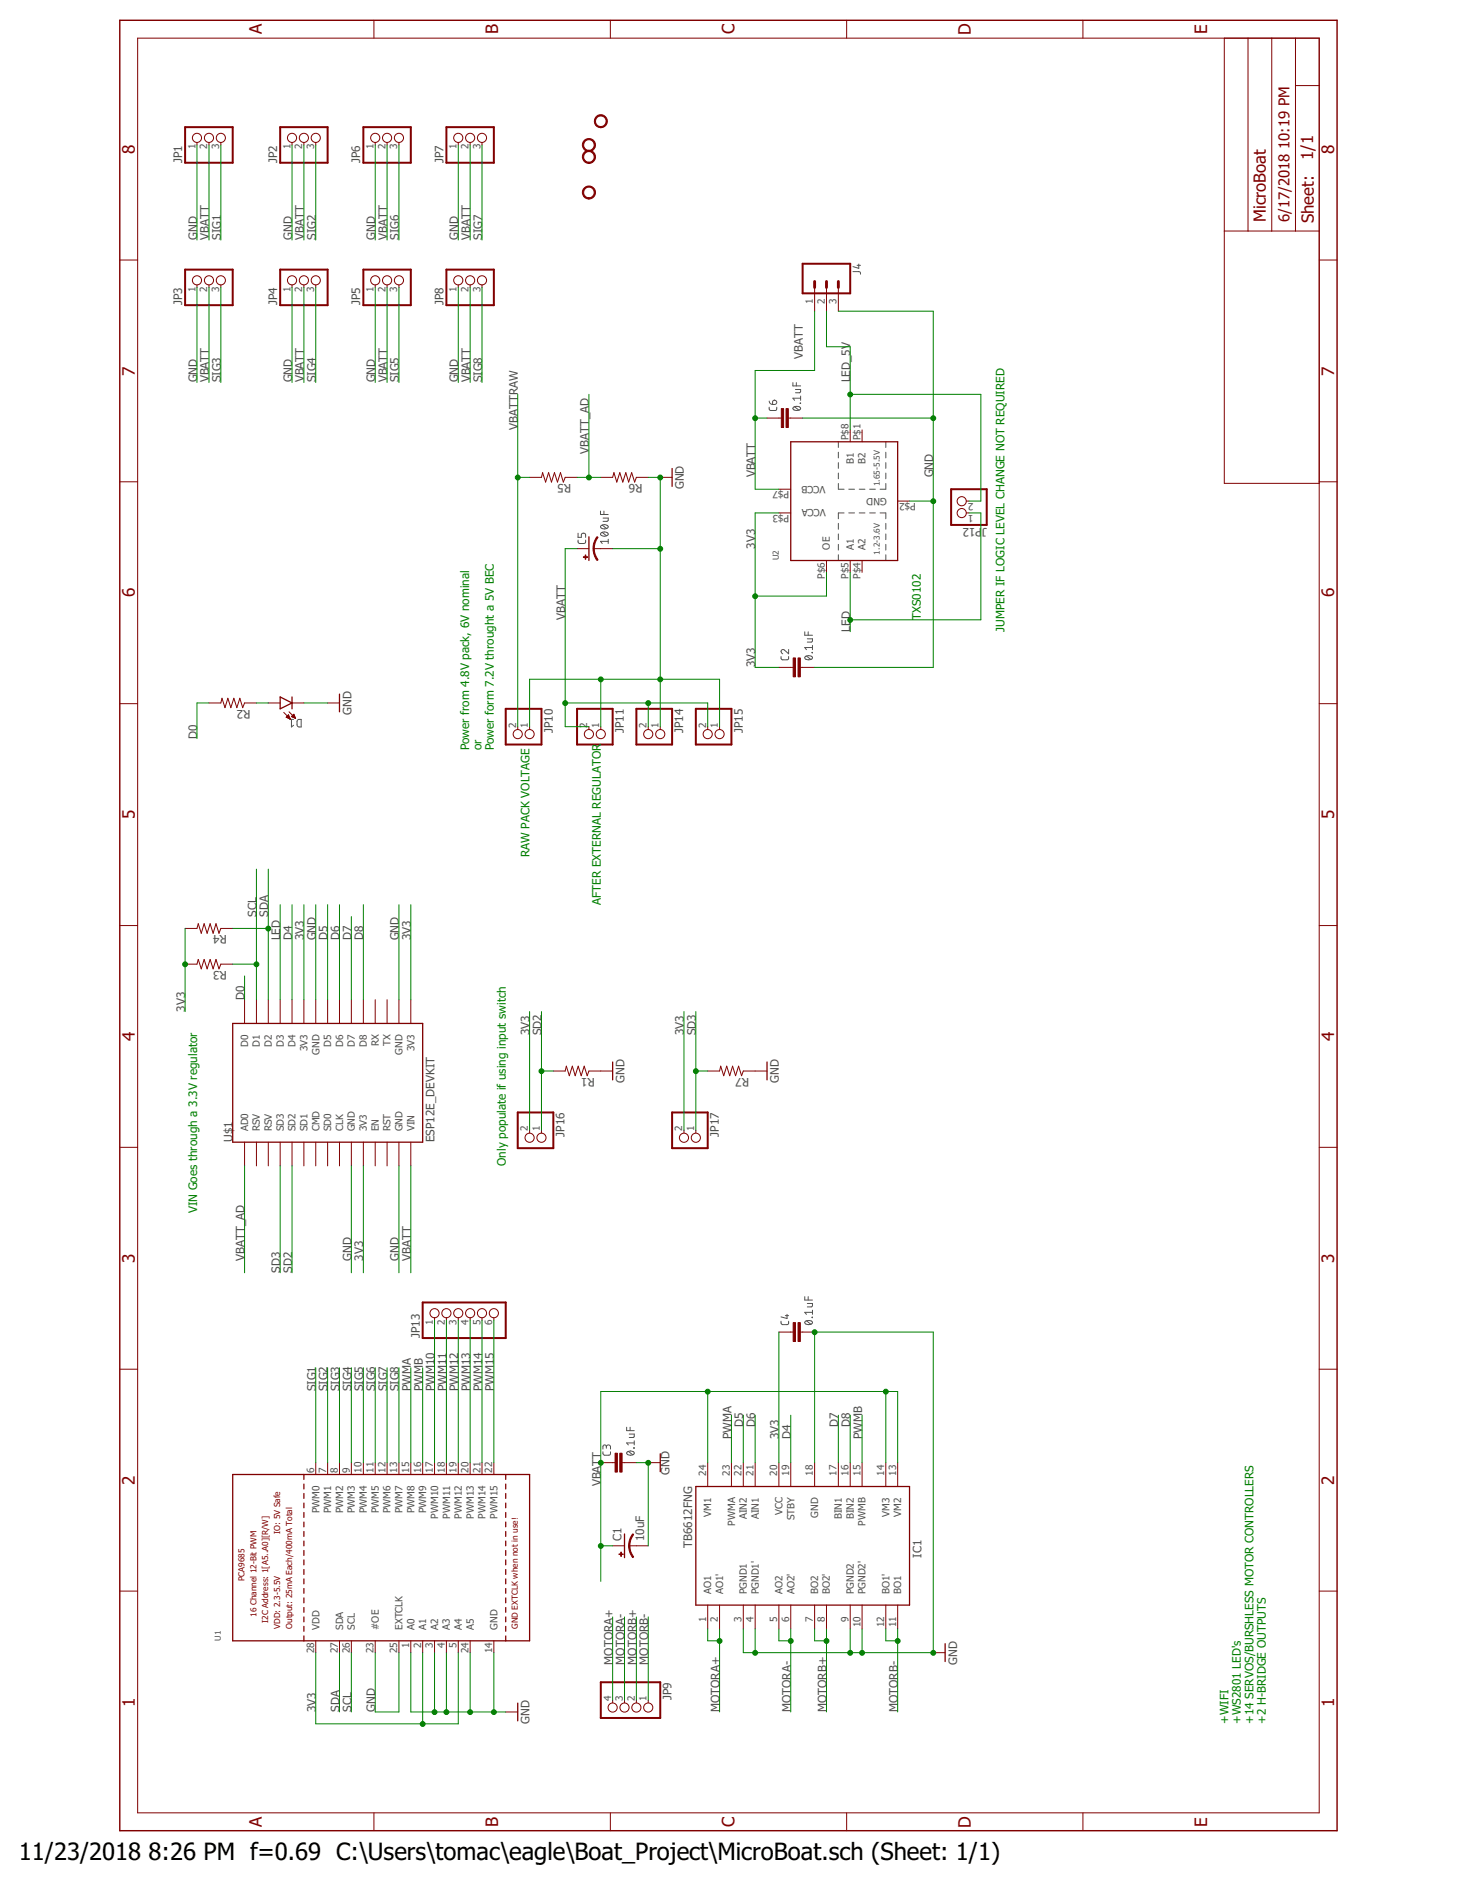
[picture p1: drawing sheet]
<svg xmlns="http://www.w3.org/2000/svg" width="216mm" height="279mm" viewBox="0 0 216 279" stroke-linecap="round" stroke-linejoin="round" font-family="sans-serif">
<g fill="none" stroke="#505050" stroke-width=".15">
<path d="M126.9 39.3h.5M127.2 39.1v.7l-.9-.3M113.9 59.4a.51 .51 0 0 0 .5 .5M114.5 59.4a.32 .32 0 0 1 .5 .1 .32 .32 0 0 1-.3 .4h-.3zM117.4 56.7v.5h1.2M117.8 57.7h.8l-.2 .5h-.6M117.9 56.7v.5M118.5 59.7l.1 .1zM118.6 58.7v.6M118.6 59h-1.2l.3 .3M126.3 40.2l1 .1 .1 .3M85.6 79v.6h.5v-.4a.32 .32 0 0 1 .3-.2 .32 .32 0 0 1 .3 .2v.4"/>
<path d="M88.9 75.7v.5h1.2M89 79a.62 .62 0 0 1 1 .2 .73 .73 0 0 1-1.1-.1zM89 77.9a.63 .63 0 0 1 1 .2 .62 .62 0 0 1-.6 .3 .62 .62 0 0 1-.5-.4zM89.2 78.9l.6 .5M89.2 77.8l.6 .5M89.3 76.8h.8l-.1 .4h-.7M89.4 75.7v.5M90.1 79.9v.6M113.9 60.3v.4l.3 .1h.7l.1-.1v-.4M117.4 60.4a.73 .73 0 0 1 1.2 .1 .7 .7 0 0 1-1.2 0zM117.7 60.3l.6 .5M124.1 65.4v.9"/>
<path d="M124.1 67v.8M124.1 68.5v.9M124.1 70.1v.8M124.1 71.6v.9h.9M124.1 77.5v.9M124.1 79.1v.8M125 76h-.9v.9M125.7 76h.8M125.7 72.5h.8M127.2 76h.9M127.2 72.5h.9M128.8 76h.8"/>
<path d="M128.8 72.5h.8M130.3 76h.9v.9M131.2 65.4v.9M131.2 67v.8M131.2 68.5v.9M131.2 70.1v.8M131.2 71.6v.9h-.9M131.2 77.5v.9M131.2 79.1v.8M85.6 80v.4l.2 .1h.8l.1-.5M90.1 80.2h-1.2l.3 .3M115.7 97.3v.3l.2 .1h.8l.1-.4"/>
<path d="M116.8 96.2v.7l-.6-.6a.32 .32 0 0 0-.5 .1 .32 .32 0 0 0 .2 .5M119.2 93.6v.5h1.1M119.3 97.3a.74 .74 0 0 1 1 .1 .67 .67 0 0 1-1.1 0zM119.4 97.2l.7 .5M119.5 94.6h.8l-.1 .5h-.7M119.7 93.6v.5M120.2 96.6l.1 .1zM120.3 95.6v.6M120.3 95.9h-1.1l.2 .3M124.1 80.6v.9M124.1 82.2v.8M131.2 80.6v.9"/>
<path d="M131.2 82.2v.8M42.9 106.6h.6M43.2 106.6v1.1l.3-.3M44.1 106.7l.5-.1v1.1h-.4l-.2-.2zM115.7 195.7v.4l.2 .1h.8l.1-.5M116.3 194.9h.5M116.5 194.7v.6l-.8-.2M119.2 192.1v.5h1.1M119.3 195.7a.74 .74 0 0 1 1 .2 .67 .67 0 0 1-1.1 0zM119.4 195.7l.7 .5M119.5 193.1h.8l-.1 .5h-.7M119.7 192.1v.5"/>
<path d="M120.2 195.1l.1 .1zM120.3 194.1v.6M120.3 194.4h-1.1l.2 .3M89.3 215.1v.4l.2 .1 .8-.1 .1-.4M89.8 214.4a.31 .31 0 0 1 .3-.4 .31 .31 0 0 1 .3 .4v.3M89.8 214.5v-.3l-.3-.1-.2 .1v.5M92.8 211.4v.5h1.1M92.9 215.1a.71 .71 0 0 1 1 .2 .65 .65 0 0 1-1.1 0zM93 215l.7 .5M93.2 212.4h.7l-.1 .5-.6 .1M93.3 211.4v.5M93.9 214.5h.1"/>
<path d="M93.9 213.4v.7M93.9 213.8h-1.1l.2 .3"/>
</g>
<g fill="none" stroke="#800000" stroke-width=".19">
<path d="M87.2 79.5v3.5M99.5 69.4v2.7M117.1 65.4h15.8v17.6h-15.8zM41.5 103.3l1.7 .8-1.7 .9zM43.2 103.3v1.7M50.3 102.8v2.7M34.5 151.6h28.1v17.6h-28.1zM90.7 157.3v2.7M113.6 157.3v2.7M34.5 218.4h43.9v24.7h-43.9zM45 218.4v.8M45 219.9v.7"/>
<path d="M74.9 218.4v.8M74.9 219.9v.7M97.8 215.4v2.6M45 221.3v.7M45 222.7v.7M45 224.1v.7M45 225.5v.7M45 226.9v.7M45 228.3v.7M45 229.7v.7M45 231.1v.7M45 232.5v.7"/>
<path d="M45 233.9v.7M45 235.3v.7M45 236.7v.7M45 238.1v.7M45 239.5v.8M74.9 221.3v.7M74.9 222.7v.7M74.9 224.1v.7M74.9 225.5v.7M74.9 226.9v.7M74.9 228.3v.7M74.9 229.7v.7"/>
<path d="M74.9 231.1v.7M74.9 232.5v.7M74.9 233.9v.7M74.9 235.3v.7M74.9 236.7v.7M74.9 238.1v.7M74.9 239.5v.8M92.5 227.2v3.6M103 220.2h31.7v17.6h-31.7zM45 240.9v.8M45 242.4v.7M74.9 240.9v.8"/>
<path d="M74.9 242.4v.7M76.7 252.3v2.6M140 243.5v2.6"/>
</g>
<g fill="none" stroke="#800000" stroke-width=".15">
<path d="M20.4 5.7h174.9v262.9h-174.9zM55.4 3v2.7M90.4 3v2.7M125.4 3v2.7M160.4 3v2.7M181.3 5.7v65.9h14M184.8 5.7v28.5M188.3 5.7v28.5M191.8 12.7h3.5M191.8 5.7v28.5M17.7 38.5h2.7M29.2 21.1v.4"/>
<path d="M30.9 21.1v.4M32.7 21.1v.4M43.2 21.1v.4M45 21.1v.4M46.8 21.1v.4M55.6 21.1v.4M57.3 21.1v.4M59.1 21.1v.4M67.9 21.1v.4M69.6 21.1v.4M71.4 21.1v.4M181.3 34.2h14"/>
<path d="M195.3 38.5h2.7M29.2 42.2v.4M30.9 42.2v.4M32.7 42.2v.4M43.2 42.2v.4M45 42.2v.4M46.8 42.2v.4M55.6 42.2v.4M57.3 42.2v.4M59.1 42.2v.4M67.9 42.2v.4M69.6 42.2v.4"/>
<path d="M71.4 42.2v.4M120.6 42.6v3.5M122.4 42.6v3.5M124.1 42.6v3.5M17.7 71.4h2.7M78.4 70.7h1.8l.1-.7 .5 1.4 .4-1.4 .5 1.4 .4-1.4 .4 1.4 .5-1.4 .4 1.4 .3-.7h1.7M89 70.7h1.7l.2-.7 .4 1.4 .5-1.4 .4 1.4 .5-1.4 .4 1.4 .4-1.4 .5 1.4 .2-.7h1.8M97.8 70.7h1.7M113.6 61.9h2.1M115.3 76h1.8M115.3 72.5h1.8M116.8 61.9h2.1"/>
<path d="M125.9 63.7v1.7M127.7 63.7v1.7M132.9 74.2h1.8M143.1 76h.4M143.1 74.2h.4M195.3 71.4h2.7M85.4 81.3h1.8M87.9 81.3h2.8M115.3 98.9h2.2M118.5 98.9h2.1M122.4 83v1.8M125.9 83v1.8"/>
<path d="M127.7 83v1.8M17.7 104.2h2.7M30.9 104.1h1.8l.2-.7 .4 1.4 .4-1.4 .5 1.4 .4-1.4 .5 1.4 .4-1.4 .4 1.4 .3-.7h1.8M39.7 104.1h1.8M42 105.5l1 1M42.4 106.2v.1M42.5 106.1v.2M42.6 106v.3M42.7 106v.4M42.7 105.9l-.3 .4 .6 .2M42.7 105.9l.3 .6M42.7 105.9v.5"/>
<path d="M42.8 105.5l1 .9M42.8 106.1v.3M42.9 106.3v.2M42.9 106.4v.1M43.2 106.2l.6 .2M43.2 106.2l.3-.4 .3 .6M43.2 106.2h.1M43.2 106.1v.1M43.2 104.1h1.8M43.3 106v.2M43.4 105.9v.4M43.5 105.9v.4"/>
<path d="M43.6 106v.4M43.7 106.2v.2M43.8 106.4h.1M48.5 104.1h1.8M76.7 107.7v.3M78.4 107.7v.3M87.2 107.7v.3M89 107.7v.3M96 107.7v.3M97.8 107.7v.3M104.8 107.7v.3M106.6 107.7v.3"/>
<path d="M195.3 104.2h2.7M17.7 137.1h2.7M27.4 137.5h1.8l.2-.7 .4 1.5 .4-1.5 .5 1.5 .4-1.5 .5 1.5 .4-1.5 .4 1.5 .3-.8h1.8M195.3 137.1h2.7M27.4 142.8h1.8l.2-.7 .4 1.4 .4-1.4 .5 1.4 .4-1.4 .5 1.4 .4-1.4 .4 1.4 .3-.7h1.8M36.2 148.1v3.5M38 148.1v3.5M39.7 148.1v3.5M41.5 148.1v3.5M43.2 148.1v3.5M45 148.1v3.5M46.8 148.1v3.5"/>
<path d="M48.5 148.1v3.5M50.3 148.1v3.5M52 148.1v3.5M53.8 148.1v3.5M55.6 148.1v3.5M57.3 148.1v3.5M59.1 148.1v3.5M60.8 148.1v3.5M81.9 158.7h1.8l.2-.8 .4 1.5 .5-1.5 .4 1.5 .4-1.5 .5 1.5 .4-1.5 .5 1.5 .2-.7h3.5M104.8 158.7h1.8l.1-.8 .5 1.5 .4-1.5 .5 1.5 .4-1.5 .4 1.5 .5-1.5 .4 1.5 .3-.7h3.5M17.7 170h2.7M36.2 169.2v3.5"/>
<path d="M38 169.2v3.5M39.7 169.2v3.5M41.5 169.2v3.5M43.2 169.2v3.5M45 169.2v3.5M46.8 169.2v3.5M48.5 169.2v3.5M50.3 169.2v3.5M52 169.2v3.5M53.8 169.2v3.5M55.6 169.2v3.5M57.3 169.2v3.5"/>
<path d="M59.1 169.2v3.5M60.8 169.2v3.5M78.4 167.4v.4M80.2 167.4v.4M101.3 167.4v.4M103 167.4v.4M195.3 170h2.7M64.3 195.2v.4M66.1 195.2v.4M67.9 195.2v.4M69.6 195.2v.4M71.4 195.2v.4"/>
<path d="M73.1 195.2v.4M115.3 197.3h2.2M118.5 197.3h2.1M17.7 202.8h2.7M46.8 216.7v1.7M48.5 216.7v1.7M50.3 216.7v1.7M52 216.7v1.7M53.8 216.7v1.7M55.6 216.7v1.7M57.3 216.7v1.7M59.1 216.7v1.7"/>
<path d="M60.8 216.7v1.7M62.6 216.7v1.7M64.3 216.7v1.7M66.1 216.7v1.7M67.9 216.7v1.7M69.6 216.7v1.7M71.4 216.7v1.7M73.1 216.7v1.7M89 216.7h2.1M92.1 216.7h2.1M96 216.7h1.8M104.8 216.7v3.5"/>
<path d="M108.3 216.7v3.5M110.1 216.7v3.5M111.8 216.7v3.5M115.3 216.7v3.5M117.1 216.7v3.5M120.6 216.7v3.5M124.1 216.7v3.5M125.9 216.7v3.5M127.7 216.7v3.5M131.2 216.7v3.5M132.9 216.7v3.5M195.3 202.8h2.7"/>
<path d="M17.7 235.7h2.7M90.7 229h1.8M93.2 229h2.8M104.8 237.8v3.5M106.6 237.8v3.5M110.1 237.8v3.5M111.8 237.8v3.5M115.3 237.8v3.5M117.1 237.8v3.5M120.6 237.8v3.5M122.4 237.8v3.5M125.9 237.8v3.5"/>
<path d="M127.7 237.8v3.5M131.2 237.8v3.5M132.9 237.8v3.5M195.3 235.7h2.7M46.8 243.1v1.7M50.3 243.1v1.7M52 243.1v1.7M55.6 243.1v1.7M59.1 243.1v1.7M60.8 243.1v1.7M62.6 243.1v1.7M64.3 243.1v1.7"/>
<path d="M66.1 243.1v1.7M67.9 243.1v1.7M69.6 243.1v1.7M73.1 243.1v1.7M74.9 253.6h1.8M90.7 251.9v.3M92.5 251.9v.3M94.2 251.9v.3M96 251.9v.3M138.2 244.8h1.8M55.4 268.6v2.6M90.4 268.6v2.6"/>
<path d="M125.4 268.6v2.6M160.4 268.6v2.6"/>
<circle cx="29.2" cy="20.4" r=".68"/>
<circle cx="30.9" cy="20.4" r=".68"/>
<circle cx="32.7" cy="20.4" r=".68"/>
<circle cx="43.2" cy="20.4" r=".68"/>
<circle cx="45" cy="20.4" r=".68"/>
<circle cx="46.8" cy="20.4" r=".68"/>
<circle cx="55.6" cy="20.4" r=".68"/>
<circle cx="57.3" cy="20.4" r=".68"/>
<circle cx="59.1" cy="20.4" r=".68"/>
<circle cx="67.9" cy="20.4" r=".68"/>
<circle cx="69.6" cy="20.4" r=".68"/>
<circle cx="71.4" cy="20.4" r=".68"/>
<circle cx="29.2" cy="41.5" r=".68"/>
<circle cx="30.9" cy="41.5" r=".68"/>
<circle cx="32.7" cy="41.5" r=".68"/>
<circle cx="43.2" cy="41.5" r=".68"/>
<circle cx="45" cy="41.5" r=".68"/>
<circle cx="46.8" cy="41.5" r=".68"/>
<circle cx="55.6" cy="41.5" r=".68"/>
<circle cx="57.3" cy="41.5" r=".68"/>
<circle cx="59.1" cy="41.5" r=".68"/>
<circle cx="67.9" cy="41.5" r=".68"/>
<circle cx="69.6" cy="41.5" r=".68"/>
<circle cx="71.4" cy="41.5" r=".68"/>
<circle cx="142.4" cy="76" r=".68"/>
<circle cx="142.4" cy="74.3" r=".68"/>
<circle cx="76.7" cy="108.8" r=".68"/>
<circle cx="78.4" cy="108.8" r=".68"/>
<circle cx="87.2" cy="108.8" r=".68"/>
<circle cx="89" cy="108.8" r=".68"/>
<circle cx="96" cy="108.8" r=".68"/>
<circle cx="97.8" cy="108.8" r=".68"/>
<circle cx="104.8" cy="108.8" r=".68"/>
<circle cx="106.6" cy="108.8" r=".68"/>
<circle cx="78.4" cy="168.6" r=".68"/>
<circle cx="80.2" cy="168.6" r=".68"/>
<circle cx="101.3" cy="168.6" r=".68"/>
<circle cx="103" cy="168.6" r=".68"/>
<circle cx="64.3" cy="194.5" r=".68"/>
<circle cx="66.1" cy="194.5" r=".68"/>
<circle cx="67.9" cy="194.5" r=".68"/>
<circle cx="69.6" cy="194.5" r=".68"/>
<circle cx="71.4" cy="194.5" r=".68"/>
<circle cx="73.1" cy="194.5" r=".68"/>
<circle cx="90.7" cy="253" r=".68"/>
<circle cx="92.5" cy="253" r=".68"/>
<circle cx="94.2" cy="253" r=".68"/>
<circle cx="96" cy="253" r=".68"/>
</g>
<path d="M17.7 3h180.3v268.2h-180.3z" fill="none" stroke="#800000" stroke-width=".21"/>
<g fill="none" stroke="#800000" stroke-width=".3">
<path d="M27.4 18.8h7.1v5.3h-7.1zM41.5 18.8h7v5.3h-7zM53.8 18.8h7v5.3h-7zM66.1 18.8h7v5.3h-7zM27.4 39.9h7.1v5.3h-7.1zM41.5 39.9h7v5.3h-7zM53.8 39.9h7v5.3h-7zM66.1 39.9h7v5.3h-7zM118.9 39.1h7v4.4h-7zM140.8 72.5h5.3v5.3h-5.3zM74.9 105h5.3v5.3h-5.3zM85.4 105h5.3v5.3h-5.3z"/>
<path d="M94.2 105h5.3v5.3h-5.3zM103 105h5.3v5.3h-5.3zM76.7 164.8h5.2v5.3h-5.2zM99.5 164.8h5.3v5.3h-5.3zM62.6 193h12.3v5.2h-12.3zM89 249.2h8.8v5.3h-8.8z"/>
</g>
<g fill="#800000" stroke="#800000" stroke-width=".15">
<path d="M88.4 79.5l.2 .1a2.72 2.72 0 0 0-.6 1.7h-.2a2.55 2.55 0 0 1 .6-1.8z" fill-rule="evenodd"/>
<path d="M87.8 81.3h.2a2.72 2.72 0 0 0 .6 1.6l-.2 .1a2.87 2.87 0 0 1-.6-1.7z" fill-rule="evenodd"/>
<path d="M86.6 27.8a.97 .97 0 0 1 1.5 .4 .97 .97 0 0 1-.9 1.3v-.2a.8 .8 0 0 1-.8-1.1 .8 .8 0 0 1 1.4-.2 .8 .8 0 0 1-.4 1.3h-.2v.2a.97 .97 0 0 1-.9-.6 .97 .97 0 0 1 .3-1.1z" fill-rule="evenodd"/>
<path d="M86.6 22.5a.97 .97 0 0 1 1.5 .4 .97 .97 0 0 1-.9 1.3v-.2a.79 .79 0 0 1-.7-1.1 .79 .79 0 0 1 1.4-.2 .79 .79 0 0 1-.5 1.3h-.2v.2a.98 .98 0 0 1-.9-.6 .98 .98 0 0 1 .3-1.1z" fill-rule="evenodd"/>
<path d="M86.6 20.8a.97 .97 0 0 1 1.5 .3 .97 .97 0 0 1-.9 1.4v-.2a.79 .79 0 0 1-.7-1.2 .79 .79 0 0 1 1.4-.1 .79 .79 0 0 1-.5 1.2l-.2 .1v.2a.98 .98 0 0 1-.9-.7 .98 .98 0 0 1 .3-1z" fill-rule="evenodd"/>
<path d="M88.3 17.3a.97 .97 0 0 1 1.6 .3 .97 .97 0 0 1-.9 1.3v-.1a.79 .79 0 0 1-.8-1.1 .79 .79 0 0 1 1.3-.3 .79 .79 0 0 1-.3 1.3l-.2 .1v.1a.97 .97 0 0 1-.9-.6 .97 .97 0 0 1 .2-1z" fill-rule="evenodd"/>
<path d="M93.7 227.2l.1 .1a2.72 2.72 0 0 0-.5 1.7h-.2a2.77 2.77 0 0 1 .6-1.8z" fill-rule="evenodd"/>
<path d="M93.1 229h.2a2.54 2.54 0 0 0 .5 1.7l-.1 .1a2.87 2.87 0 0 1-.6-1.8z" fill-rule="evenodd"/>
</g>
<g fill="#800000" stroke="#800000" stroke-width=".15">
<path d="M86.7 82.2v.6z"/>
<path d="M86.4 82.5h.6v.1h-.6z"/>
<path d="M91.8 215.3h.3v2.8h-.3z"/>
<path d="M91.1 215.3h.3v2.8h-.3z"/>
<path d="M118.2 195.9h.3v2.8h-.3z"/>
<path d="M117.5 195.9h.3v2.8h-.3z"/>
<path d="M91.9 229.9h.1v.7h-.1z"/>
<path d="M91.7 230.2h.6v.1h-.6z"/>
<path d="M118.2 97.5h.3v2.8h-.3z"/>
<path d="M117.5 97.5h.3v2.8h-.3z"/>
<path d="M116.4 60.5h.3v2.8h-.3z"/>
<path d="M115.7 60.5h.3v2.8h-.3z"/>
</g>
<path d="M120.6 41.7v.9M122.4 41.7v.9M124.1 41.7v.9" fill="none" stroke="#800000" stroke-width=".42"/>
<g fill="none" stroke="#008000" stroke-width=".15">
<path d="M29.2 21.5v14.1M30.9 21.5v14.1M32.7 21.5v14.1M43.2 21.5v14.1M45 21.5v14.1M46.8 21.5v14.1M55.6 21.5v14.1M57.3 21.5v14.1M59.1 21.5v14.1M67.9 21.5v14.1M69.6 21.5v14.1M71.4 21.5v14.1"/>
<path d="M29.2 42.6v14.1M30.9 42.6v14.1M32.7 42.6v14.1M43.2 42.6v14.1M45 42.6v14.1M46.8 42.6v14.1M55.6 42.6v14.1M57.3 42.6v14.1M59.1 42.6v14.1M67.9 42.6v14.1M69.6 42.6v14.1M71.4 42.6v14.1"/>
<path d="M76.7 58.4v49.3M87.2 58.4v12.3M120.6 46.1v8.8h-8.8v17.6h3.5M122.4 46.1v5.3h3.5v12.3M124.1 46.1h14.1v52.8h-17.6M125.9 58.4h19.3v15.8h-1.7M76.7 70.7h1.7M85.4 70.7h3.6M96 70.7h1.8v37M111.8 61.9h1.8M115.3 76h-3.5v22.9h3.5M118.9 61.9h19.3"/>
<path d="M134.7 74.2h3.5M143.5 76h1.7v15.8h-19.3M85.4 81.3h-1.7v26.4h3.5M90.7 81.3h7.1M122.4 84.8v3.5h-10.6M125.9 84.8v8.8M30.9 104.1h-1.7v5.3M38 104.1h1.7M45 104.1h3.5M78.4 107.7v-7.1h28.2v7.1M83.7 104.1h21.1v3.6M89 100.6v7.1"/>
<path d="M96 104.1v3.6M27.4 137.5v12.4M34.5 137.5h5.2M38 128.8v19.3M39.7 128.8v19.3M41.5 134v14.1M43.2 134v14.1M45 134v14.1M46.8 134v14.1M48.5 134v14.1M50.3 134v14.1M52 135.8v12.3"/>
<path d="M53.8 134v14.1M59.1 134v14.1M60.8 134v14.1M34.5 142.8h3.5M36.2 144.6v3.5M78.4 149.9v17.5M80.2 158.7h1.7M80.2 149.9v17.5M101.3 149.9v17.5M103 158.7h1.8M103 149.9v17.5M36.2 172.7v15.9"/>
<path d="M41.5 172.7v15.9M43.2 172.7v15.9M52 172.7v15.9M53.8 172.7v15.9M59.1 172.7v15.9M60.8 172.7v15.9M64.3 195.6v21.1M66.1 195.6v21.1M67.9 195.6v21.1M69.6 195.6v21.1M71.4 195.6v21.1M73.1 195.6v21.1"/>
<path d="M115.3 197.3v19.4M46.8 202.6v14.1M48.5 202.6v14.1M50.3 202.6v14.1M52 202.6v14.1M53.8 202.6v14.1M55.6 202.6v14.1M57.3 202.6v14.1M59.1 202.6v14.1M60.8 202.6v14.1M62.6 202.6v14.1M94.2 216.7h1.8v12.3"/>
<path d="M104.8 206.1v10.6M108.3 209.7v7M110.1 209.7v7M111.8 209.7v7M117.1 209.7v7M120.6 216.7v-19.4h17.6v47.5h-28.1v-3.5M124.1 209.7v7M125.9 209.7v7M127.7 209.7v7M131.2 206.1v10.6M132.9 216.7v-10.6h-43.9v28.2M89 229h1.7"/>
<path d="M90.7 239.5v12.4M92.5 239.5v12.4M94.2 239.5v12.4M96 239.5v12.4M46.8 244.8v10.6h21.1v-10.6M50.3 244.8v8.8M52 244.8v8.8M55.6 244.8v8.8h3.5v-8.8M60.8 244.8v8.8h14.1M62.6 244.8v10.6M64.3 244.8v8.8M66.1 244.8v8.8"/>
<path d="M69.6 244.8v8.8M73.1 244.8v8.8M104.8 241.3v1.8h1.8M106.6 241.3v12.3M111.8 241.3v3.5M115.3 241.3v1.8h1.8M117.1 241.3v12.3M120.6 241.3v1.8h1.8M122.4 241.3v12.3M125.9 241.3v3.5M127.7 241.3v3.5M131.2 241.3v1.8h1.7"/>
<path d="M132.9 241.3v12.3"/>
</g>
<g fill="#008000" stroke="#008000" stroke-width=".15">
<circle cx="39.7" cy="137.6" r=".36"/>
<circle cx="38" cy="142.9" r=".36"/>
<circle cx="64.3" cy="253.6" r=".36"/>
<circle cx="66.1" cy="253.6" r=".36"/>
<circle cx="73.1" cy="253.6" r=".36"/>
<circle cx="69.6" cy="253.6" r=".36"/>
<circle cx="97.8" cy="70.7" r=".36"/>
<circle cx="89" cy="100.6" r=".36"/>
<circle cx="97.8" cy="81.3" r=".36"/>
<circle cx="97.8" cy="100.6" r=".36"/>
<circle cx="111.8" cy="244.9" r=".36"/>
<circle cx="125.9" cy="244.9" r=".36"/>
<circle cx="127.7" cy="244.9" r=".36"/>
<circle cx="138.2" cy="244.9" r=".36"/>
<circle cx="120.6" cy="197.4" r=".36"/>
<circle cx="96" cy="216.7" r=".36"/>
<circle cx="138.2" cy="62" r=".36"/>
<circle cx="138.2" cy="74.3" r=".36"/>
<circle cx="62.6" cy="255.4" r=".36"/>
<circle cx="27.4" cy="142.9" r=".36"/>
<circle cx="111.8" cy="88.3" r=".36"/>
<circle cx="87.2" cy="70.7" r=".36"/>
<circle cx="131.2" cy="206.2" r=".36"/>
<circle cx="104.8" cy="206.2" r=".36"/>
<circle cx="89" cy="216.7" r=".36"/>
<circle cx="89" cy="229" r=".36"/>
<circle cx="96" cy="104.2" r=".36"/>
<circle cx="83.7" cy="104.2" r=".36"/>
<circle cx="111.8" cy="62" r=".36"/>
<circle cx="132.9" cy="243.1" r=".36"/>
<circle cx="117.1" cy="243.1" r=".36"/>
<circle cx="122.4" cy="243.1" r=".36"/>
<circle cx="106.6" cy="243.1" r=".36"/>
<circle cx="125.9" cy="58.4" r=".36"/>
<circle cx="125.9" cy="91.8" r=".36"/>
<circle cx="76.7" cy="70.7" r=".36"/>
<circle cx="80.2" cy="158.7" r=".36"/>
<circle cx="103" cy="158.7" r=".36"/>
</g>
<g font-size="3.5">
<text x="2.8" y="275.6">11/23/2018</text>
<text x="22" y="275.6">8:26 PM f=0.69 C:\Users\tomac\eagle\Boat_Project\MicroBoat.sch (Sheet: 1/1)</text>
</g>
<g font-size="2.5" fill="#800000">
<text x="38.8" y="5.1" transform="rotate(-90 38.8 5.1)">A</text>
<text x="73.8" y="5.1" transform="rotate(-90 73.8 5.1)">B</text>
<text x="108.8" y="5.1" transform="rotate(-90 108.8 5.1)">C</text>
<text x="143.8" y="5.2" transform="rotate(-90 143.8 5.2)">D</text>
<text x="178.7" y="5" transform="rotate(-90 178.7 5)">E</text>
<text x="20" y="22.8" transform="rotate(-90 20 22.8)">8</text>
<text x="194.5" y="23.7" transform="rotate(-90 194.5 23.7)">1/1</text>
<text x="197.6" y="22.8" transform="rotate(-90 197.6 22.8)">8</text>
<text x="187.4" y="32.9" transform="rotate(-90 187.4 32.9)">MicroBoat</text>
<text x="194.6" y="33.1" transform="rotate(-90 194.6 33.1)">Sheet:</text>
<text x="20" y="55.6" transform="rotate(-90 20 55.6)">7</text>
<text x="197.6" y="55.6" transform="rotate(-90 197.6 55.6)">7</text>
<text x="20" y="88.5" transform="rotate(-90 20 88.5)">6</text>
<text x="197.6" y="88.5" transform="rotate(-90 197.6 88.5)">6</text>
<text x="20" y="121.4" transform="rotate(-90 20 121.4)">5</text>
<text x="197.6" y="121.4" transform="rotate(-90 197.6 121.4)">5</text>
<text x="20" y="154.2" transform="rotate(-90 20 154.2)">4</text>
<text x="197.6" y="154.2" transform="rotate(-90 197.6 154.2)">4</text>
<text x="20" y="187.1" transform="rotate(-90 20 187.1)">3</text>
<text x="197.6" y="187.1" transform="rotate(-90 197.6 187.1)">3</text>
<text x="20" y="220" transform="rotate(-90 20 220)">2</text>
<text x="197.6" y="220" transform="rotate(-90 197.6 220)">2</text>
<text x="20" y="252.8" transform="rotate(-90 20 252.8)">1</text>
<text x="197.6" y="252.8" transform="rotate(-90 197.6 252.8)">1</text>
<text x="38.8" y="270.7" transform="rotate(-90 38.8 270.7)">A</text>
<text x="73.8" y="270.6" transform="rotate(-90 73.8 270.6)">B</text>
<text x="108.8" y="270.7" transform="rotate(-90 108.8 270.7)">C</text>
<text x="143.8" y="270.7" transform="rotate(-90 143.8 270.7)">D</text>
<text x="178.7" y="270.6" transform="rotate(-90 178.7 270.6)">E</text>
</g>
<g font-size="2.2" fill="#800000">
<text x="191" y="22.1" transform="rotate(-90 191 22.1)">10:19 PM</text>
<text x="191" y="32.9" transform="rotate(-90 191 32.9)">6/17/2018</text>
</g>
<g font-size="1.7" fill="#505050">
<text x="27" y="24.1" transform="rotate(-90 27 24.1)">JP1</text>
<text x="41" y="24.1" transform="rotate(-90 41 24.1)">JP2</text>
<text x="53.4" y="24.1" transform="rotate(-90 53.4 24.1)">JP6</text>
<text x="65.7" y="24.1" transform="rotate(-90 65.7 24.1)">JP7</text>
<text x="29.2" y="35.5" transform="rotate(-90 29.2 35.5)">GND</text>
<text x="30.9" y="35.5" transform="rotate(-90 30.9 35.5)">VBATT</text>
<text x="32.7" y="35.5" transform="rotate(-90 32.7 35.5)">SIG1</text>
<text x="43.2" y="35.5" transform="rotate(-90 43.2 35.5)">GND</text>
<text x="45" y="35.5" transform="rotate(-90 45 35.5)">VBATT</text>
<text x="46.8" y="35.5" transform="rotate(-90 46.8 35.5)">SIG2</text>
<text x="55.6" y="35.5" transform="rotate(-90 55.6 35.5)">GND</text>
<text x="57.3" y="35.5" transform="rotate(-90 57.3 35.5)">VBATT</text>
<text x="59.1" y="35.5" transform="rotate(-90 59.1 35.5)">SIG6</text>
<text x="67.9" y="35.5" transform="rotate(-90 67.9 35.5)">GND</text>
<text x="69.6" y="35.5" transform="rotate(-90 69.6 35.5)">VBATT</text>
<text x="71.4" y="35.5" transform="rotate(-90 71.4 35.5)">SIG7</text>
<text x="27" y="45.2" transform="rotate(-90 27 45.2)">JP3</text>
<text x="41" y="45.2" transform="rotate(-90 41 45.2)">JP4</text>
<text x="53.4" y="45.2" transform="rotate(-90 53.4 45.2)">JP5</text>
<text x="65.7" y="45.2" transform="rotate(-90 65.7 45.2)">JP8</text>
<text x="118.9" y="53.1" transform="rotate(-90 118.9 53.1)">VBATT</text>
<text x="29.2" y="56.7" transform="rotate(-90 29.2 56.7)">GND</text>
<text x="30.9" y="56.7" transform="rotate(-90 30.9 56.7)">VBATT</text>
<text x="32.7" y="56.7" transform="rotate(-90 32.7 56.7)">SIG3</text>
<text x="43.2" y="56.7" transform="rotate(-90 43.2 56.7)">GND</text>
<text x="45" y="56.7" transform="rotate(-90 45 56.7)">VBATT</text>
<text x="46.8" y="56.7" transform="rotate(-90 46.8 56.7)">SIG4</text>
<text x="55.6" y="56.7" transform="rotate(-90 55.6 56.7)">GND</text>
<text x="57.3" y="56.7" transform="rotate(-90 57.3 56.7)">VBATT</text>
<text x="59.1" y="56.7" transform="rotate(-90 59.1 56.7)">SIG5</text>
<text x="67.9" y="56.7" transform="rotate(-90 67.9 56.7)">GND</text>
<text x="69.6" y="56.7" transform="rotate(-90 69.6 56.7)">VBATT</text>
<text x="71.4" y="56.7" transform="rotate(-90 71.4 56.7)">SIG8</text>
<text x="125.9" y="56.7" transform="rotate(-90 125.9 56.7)">LED_5V</text>
<text x="76.7" y="63.7" transform="rotate(-90 76.7 63.7)">VBATTRAW</text>
<text x="84.6" y="71.8" transform="rotate(-180 84.6 71.8)">R5</text>
<text x="87.2" y="67.2" transform="rotate(-90 87.2 67.2)">VBATT_AD</text>
<text x="95.1" y="71.8" transform="rotate(-180 95.1 71.8)">R6</text>
<text x="111.8" y="70.7" transform="rotate(-90 111.8 70.7)">VBATT</text>
<text x="138.2" y="70.7" transform="rotate(-90 138.2 70.7)">GND</text>
<text x="101.3" y="72.5" transform="rotate(-90 101.3 72.5)">GND</text>
<text x="111.8" y="81.3" transform="rotate(-90 111.8 81.3)">3V3</text>
<text x="146.1" y="78.2" transform="rotate(-180 146.1 78.2)">JP12</text>
<text x="83.7" y="91.8" transform="rotate(-90 83.7 91.8)">VBATT</text>
<text x="125.9" y="93.6" transform="rotate(-90 125.9 93.6)">LED</text>
<text x="111.8" y="98.9" transform="rotate(-90 111.8 98.9)">3V3</text>
<text x="37.1" y="105.2" transform="rotate(-180 37.1 105.2)">R2</text>
<text x="52" y="105.9" transform="rotate(-90 52 105.9)">GND</text>
<text x="29.2" y="109.4" transform="rotate(-90 29.2 109.4)">D0</text>
<text x="81.8" y="108.6" transform="rotate(-90 81.8 108.6)">JP10</text>
<text x="92.4" y="108.6" transform="rotate(-90 92.4 108.6)">JP11</text>
<text x="101.2" y="108.6" transform="rotate(-90 101.2 108.6)">JP14</text>
<text x="110" y="108.6" transform="rotate(-90 110 108.6)">JP15</text>
<text x="38" y="135.8" transform="rotate(-90 38 135.8)">SCL</text>
<text x="39.7" y="135.8" transform="rotate(-90 39.7 135.8)">SDA</text>
<text x="33.6" y="143.9" transform="rotate(-180 33.6 143.9)">R3</text>
<text x="33.6" y="138.6" transform="rotate(-180 33.6 138.6)">R4</text>
<text x="41.5" y="139.3" transform="rotate(-90 41.5 139.3)">LED</text>
<text x="43.2" y="139.3" transform="rotate(-90 43.2 139.3)">D4</text>
<text x="45" y="139.3" transform="rotate(-90 45 139.3)">3V3</text>
<text x="46.8" y="139.3" transform="rotate(-90 46.8 139.3)">GND</text>
<text x="48.5" y="139.3" transform="rotate(-90 48.5 139.3)">D5</text>
<text x="50.3" y="139.3" transform="rotate(-90 50.3 139.3)">D6</text>
<text x="52" y="139.3" transform="rotate(-90 52 139.3)">D7</text>
<text x="53.8" y="139.3" transform="rotate(-90 53.8 139.3)">D8</text>
<text x="59.1" y="139.3" transform="rotate(-90 59.1 139.3)">GND</text>
<text x="60.8" y="139.3" transform="rotate(-90 60.8 139.3)">3V3</text>
<text x="27.4" y="149.9" transform="rotate(-90 27.4 149.9)">3V3</text>
<text x="36.2" y="148.1" transform="rotate(-90 36.2 148.1)">D0</text>
<text x="78.4" y="153.4" transform="rotate(-90 78.4 153.4)">3V3</text>
<text x="80.2" y="153.4" transform="rotate(-90 80.2 153.4)">SD2</text>
<text x="101.3" y="153.4" transform="rotate(-90 101.3 153.4)">3V3</text>
<text x="103" y="153.4" transform="rotate(-90 103 153.4)">SD3</text>
<text x="88.1" y="159.7" transform="rotate(-180 88.1 159.7)">R1</text>
<text x="92.5" y="160.4" transform="rotate(-90 92.5 160.4)">GND</text>
<text x="110.9" y="159.7" transform="rotate(-180 110.9 159.7)">R7</text>
<text x="115.3" y="160.4" transform="rotate(-90 115.3 160.4)">GND</text>
<text x="34.5" y="169.2" transform="rotate(-90 34.5 169.2)">U$1</text>
<text x="64.3" y="169.2" transform="rotate(-90 64.3 169.2)">ESP12E_DEVKIT</text>
<text x="83.6" y="168.4" transform="rotate(-90 83.6 168.4)">JP16</text>
<text x="106.5" y="168.4" transform="rotate(-90 106.5 168.4)">JP17</text>
<text x="36.2" y="186.8" transform="rotate(-90 36.2 186.8)">VBATT_AD</text>
<text x="41.5" y="188.6" transform="rotate(-90 41.5 188.6)">SD3</text>
<text x="43.2" y="188.6" transform="rotate(-90 43.2 188.6)">SD2</text>
<text x="52" y="186.8" transform="rotate(-90 52 186.8)">GND</text>
<text x="53.8" y="186.8" transform="rotate(-90 53.8 186.8)">3V3</text>
<text x="59.1" y="186.8" transform="rotate(-90 59.1 186.8)">GND</text>
<text x="60.8" y="186.8" transform="rotate(-90 60.8 186.8)">VBATT</text>
<text x="62.1" y="198.2" transform="rotate(-90 62.1 198.2)">JP13</text>
<text x="46.8" y="206.1" transform="rotate(-90 46.8 206.1)">SIG1</text>
<text x="48.5" y="206.1" transform="rotate(-90 48.5 206.1)">SIG2</text>
<text x="50.3" y="206.1" transform="rotate(-90 50.3 206.1)">SIG3</text>
<text x="52" y="206.1" transform="rotate(-90 52 206.1)">SIG4</text>
<text x="53.8" y="206.1" transform="rotate(-90 53.8 206.1)">SIG5</text>
<text x="55.6" y="206.1" transform="rotate(-90 55.6 206.1)">SIG6</text>
<text x="57.3" y="206.1" transform="rotate(-90 57.3 206.1)">SIG7</text>
<text x="59.1" y="206.1" transform="rotate(-90 59.1 206.1)">SIG8</text>
<text x="60.8" y="206.1" transform="rotate(-90 60.8 206.1)">PWMA</text>
<text x="62.6" y="206.1" transform="rotate(-90 62.6 206.1)">PWMB</text>
<text x="64.3" y="206.1" transform="rotate(-90 64.3 206.1)">PWM10</text>
<text x="66.1" y="206.1" transform="rotate(-90 66.1 206.1)">PWM11</text>
<text x="67.9" y="206.1" transform="rotate(-90 67.9 206.1)">PWM12</text>
<text x="69.6" y="206.1" transform="rotate(-90 69.6 206.1)">PWM13</text>
<text x="71.4" y="206.1" transform="rotate(-90 71.4 206.1)">PWM14</text>
<text x="73.1" y="206.1" transform="rotate(-90 73.1 206.1)">PWM15</text>
<text x="108.3" y="213.2" transform="rotate(-90 108.3 213.2)">PWMA</text>
<text x="110.1" y="211.4" transform="rotate(-90 110.1 211.4)">D5</text>
<text x="111.8" y="211.4" transform="rotate(-90 111.8 211.4)">D6</text>
<text x="115.3" y="213.2" transform="rotate(-90 115.3 213.2)">3V3</text>
<text x="117.1" y="213.2" transform="rotate(-90 117.1 213.2)">D4</text>
<text x="124.1" y="211.4" transform="rotate(-90 124.1 211.4)">D7</text>
<text x="125.9" y="211.4" transform="rotate(-90 125.9 211.4)">D8</text>
<text x="127.7" y="213.2" transform="rotate(-90 127.7 213.2)">PWMB</text>
<text x="89" y="220.2" transform="rotate(-90 89 220.2)">VBATT</text>
<text x="99.2" y="218.4" transform="rotate(-90 99.2 218.4)">GND</text>
<text x="92" y="228.3" transform="rotate(-90 92 228.3)">C1</text>
<text x="95.4" y="228.3" transform="rotate(-90 95.4 228.3)">10uF</text>
<text x="102.5" y="229.3" transform="rotate(-90 102.5 229.3)">TB6612FNG</text>
<text x="136.4" y="230.8" transform="rotate(-90 136.4 230.8)">IC1</text>
<text x="90.7" y="246.6" transform="rotate(-90 90.7 246.6)">MOTORA+</text>
<text x="92.5" y="246.6" transform="rotate(-90 92.5 246.6)">MOTORA-</text>
<text x="94.2" y="246.6" transform="rotate(-90 94.2 246.6)">MOTORB+</text>
<text x="96" y="246.6" transform="rotate(-90 96 246.6)">MOTORB-</text>
<text x="99.4" y="251.9" transform="rotate(-90 99.4 251.9)">JP9</text>
<text x="141.7" y="246.6" transform="rotate(-90 141.7 246.6)">GND</text>
<text x="46.8" y="253.6" transform="rotate(-90 46.8 253.6)">3V3</text>
<text x="50.3" y="253.6" transform="rotate(-90 50.3 253.6)">SDA</text>
<text x="52" y="253.6" transform="rotate(-90 52 253.6)">SCL</text>
<text x="55.6" y="253.6" transform="rotate(-90 55.6 253.6)">GND</text>
<text x="78.4" y="255.4" transform="rotate(-90 78.4 255.4)">GND</text>
<text x="106.6" y="253.6" transform="rotate(-90 106.6 253.6)">MOTORA+</text>
<text x="117.1" y="253.6" transform="rotate(-90 117.1 253.6)">MOTORA-</text>
<text x="122.4" y="253.6" transform="rotate(-90 122.4 253.6)">MOTORB+</text>
<text x="132.9" y="253.6" transform="rotate(-90 132.9 253.6)">MOTORB-</text>
</g>
<g font-size="1.7" fill="#008000">
<text x="136.4" y="91.8" transform="rotate(-90 136.4 91.8)">TXS0102</text>
<text x="148.8" y="93.6" transform="rotate(-90 148.8 93.6)">JUMPER IF LOGIC LEVEL CHANGE NOT REQUIRED</text>
<text x="69.5" y="111.2" transform="rotate(-90 69.5 111.2)">Power from 4.8V pack, 6V nominal</text>
<text x="71.3" y="111.2" transform="rotate(-90 71.3 111.2)">or</text>
<text x="73.1" y="111.2" transform="rotate(-90 73.1 111.2)">Power form 7.2V throught a 5V BEC</text>
<text x="78.4" y="127" transform="rotate(-90 78.4 127)">RAW PACK VOLTAGE</text>
<text x="89" y="134" transform="rotate(-90 89 134)">AFTER EXTERNAL REGULATOR</text>
<text x="74.9" y="172.7" transform="rotate(-90 74.9 172.7)">Only populate if using input switch</text>
<text x="29.2" y="179.8" transform="rotate(-90 29.2 179.8)">VIN Goes through a 3.3V regulator</text>
<text x="181.9" y="255.4" transform="rotate(-90 181.9 255.4)">+WIFI</text>
<text x="183.8" y="255.4" transform="rotate(-90 183.8 255.4)">+WS2801 LED's</text>
<text x="185.6" y="255.4" transform="rotate(-90 185.6 255.4)">+14 SERVOS/BURSHLESS MOTOR CONTROLLERS</text>
<text x="187.4" y="255.4" transform="rotate(-90 187.4 255.4)">+2 H-BRIDGE OUTPUTS</text>
</g>
<g font-size="1.5" fill="#505050">
<text x="28.9" y="22.1" transform="rotate(-90 28.9 22.1)">1</text>
<text x="30.7" y="22.1" transform="rotate(-90 30.7 22.1)">2</text>
<text x="32.4" y="22.1" transform="rotate(-90 32.4 22.1)">3</text>
<text x="43" y="22.1" transform="rotate(-90 43 22.1)">1</text>
<text x="44.8" y="22.1" transform="rotate(-90 44.8 22.1)">2</text>
<text x="46.5" y="22.1" transform="rotate(-90 46.5 22.1)">3</text>
<text x="55.3" y="22.1" transform="rotate(-90 55.3 22.1)">1</text>
<text x="57.1" y="22.1" transform="rotate(-90 57.1 22.1)">2</text>
<text x="58.8" y="22.1" transform="rotate(-90 58.8 22.1)">3</text>
<text x="67.6" y="22.1" transform="rotate(-90 67.6 22.1)">1</text>
<text x="69.4" y="22.1" transform="rotate(-90 69.4 22.1)">2</text>
<text x="71.1" y="22.1" transform="rotate(-90 71.1 22.1)">3</text>
<text x="28.9" y="43.2" transform="rotate(-90 28.9 43.2)">1</text>
<text x="30.7" y="43.2" transform="rotate(-90 30.7 43.2)">2</text>
<text x="32.4" y="43.2" transform="rotate(-90 32.4 43.2)">3</text>
<text x="43" y="43.2" transform="rotate(-90 43 43.2)">1</text>
<text x="44.8" y="43.2" transform="rotate(-90 44.8 43.2)">2</text>
<text x="46.5" y="43.2" transform="rotate(-90 46.5 43.2)">3</text>
<text x="55.3" y="43.2" transform="rotate(-90 55.3 43.2)">1</text>
<text x="57.1" y="43.2" transform="rotate(-90 57.1 43.2)">2</text>
<text x="58.8" y="43.2" transform="rotate(-90 58.8 43.2)">3</text>
<text x="67.6" y="43.2" transform="rotate(-90 67.6 43.2)">1</text>
<text x="69.4" y="43.2" transform="rotate(-90 69.4 43.2)">2</text>
<text x="71.1" y="43.2" transform="rotate(-90 71.1 43.2)">3</text>
<text x="120.4" y="45" transform="rotate(-90 120.4 45)">1</text>
<text x="122.1" y="45" transform="rotate(-90 122.1 45)">2</text>
<text x="123.9" y="45" transform="rotate(-90 123.9 45)">3</text>
<text x="125.6" y="65.2" transform="rotate(-90 125.6 65.2)">P$8</text>
<text x="127.4" y="65.2" transform="rotate(-90 127.4 65.2)">P$1</text>
<text x="122.3" y="72" transform="rotate(-180 122.3 72)">VCCB</text>
<text x="126.4" y="68.7" transform="rotate(-90 126.4 68.7)">B1</text>
<text x="128.2" y="68.7" transform="rotate(-90 128.2 68.7)">B2</text>
<text x="116.9" y="76.2" transform="rotate(-180 116.9 76.2)">P$3</text>
<text x="116.9" y="72.7" transform="rotate(-180 116.9 72.7)">P$7</text>
<text x="122.3" y="75.5" transform="rotate(-180 122.3 75.5)">VCCA</text>
<text x="131.3" y="73.7" transform="rotate(-180 131.3 73.7)">GND</text>
<text x="135.6" y="74.5" transform="rotate(-180 135.6 74.5)">P$2</text>
<text x="144.1" y="76.2" transform="rotate(-180 144.1 76.2)">1</text>
<text x="144.1" y="74.5" transform="rotate(-180 144.1 74.5)">2</text>
<text x="122.9" y="81.4" transform="rotate(-90 122.9 81.4)">OE</text>
<text x="126.4" y="81.4" transform="rotate(-90 126.4 81.4)">A1</text>
<text x="128.2" y="81.4" transform="rotate(-90 128.2 81.4)">A2</text>
<text x="122.1" y="85.7" transform="rotate(-90 122.1 85.7)">P$6</text>
<text x="125.6" y="85.7" transform="rotate(-90 125.6 85.7)">P$5</text>
<text x="127.4" y="85.7" transform="rotate(-90 127.4 85.7)">P$4</text>
<text x="76.4" y="107.8" transform="rotate(-90 76.4 107.8)">2</text>
<text x="78.2" y="107.8" transform="rotate(-90 78.2 107.8)">1</text>
<text x="87" y="107.8" transform="rotate(-90 87 107.8)">2</text>
<text x="88.7" y="107.8" transform="rotate(-90 88.7 107.8)">1</text>
<text x="95.8" y="107.8" transform="rotate(-90 95.8 107.8)">2</text>
<text x="97.5" y="107.8" transform="rotate(-90 97.5 107.8)">1</text>
<text x="104.5" y="107.8" transform="rotate(-90 104.5 107.8)">2</text>
<text x="106.3" y="107.8" transform="rotate(-90 106.3 107.8)">1</text>
<text x="36.7" y="155" transform="rotate(-90 36.7 155)">D0</text>
<text x="38.5" y="155" transform="rotate(-90 38.5 155)">D1</text>
<text x="40.3" y="155" transform="rotate(-90 40.3 155)">D2</text>
<text x="42" y="155" transform="rotate(-90 42 155)">D3</text>
<text x="43.8" y="155" transform="rotate(-90 43.8 155)">D4</text>
<text x="45.5" y="155.7" transform="rotate(-90 45.5 155.7)">3V3</text>
<text x="49.1" y="155" transform="rotate(-90 49.1 155)">D5</text>
<text x="50.8" y="155" transform="rotate(-90 50.8 155)">D6</text>
<text x="52.6" y="155" transform="rotate(-90 52.6 155)">D7</text>
<text x="54.3" y="155" transform="rotate(-90 54.3 155)">D8</text>
<text x="56.1" y="155" transform="rotate(-90 56.1 155)">RX</text>
<text x="57.8" y="155" transform="rotate(-90 57.8 155)">TX</text>
<text x="61.4" y="155.7" transform="rotate(-90 61.4 155.7)">3V3</text>
<text x="47.3" y="156.2" transform="rotate(-90 47.3 156.2)">GND</text>
<text x="59.6" y="156.2" transform="rotate(-90 59.6 156.2)">GND</text>
<text x="36.7" y="167.6" transform="rotate(-90 36.7 167.6)">AD0</text>
<text x="38.5" y="167.6" transform="rotate(-90 38.5 167.6)">RSV</text>
<text x="40.3" y="167.6" transform="rotate(-90 40.3 167.6)">RSV</text>
<text x="42" y="167.6" transform="rotate(-90 42 167.6)">SD3</text>
<text x="43.8" y="167.6" transform="rotate(-90 43.8 167.6)">SD2</text>
<text x="45.5" y="167.6" transform="rotate(-90 45.5 167.6)">SD1</text>
<text x="47.3" y="167.6" transform="rotate(-90 47.3 167.6)">CMD</text>
<text x="49" y="167.6" transform="rotate(-90 49 167.6)">SD0</text>
<text x="50.8" y="167.6" transform="rotate(-90 50.8 167.6)">CLK</text>
<text x="52.6" y="167.6" transform="rotate(-90 52.6 167.6)">GND</text>
<text x="54.3" y="167.6" transform="rotate(-90 54.3 167.6)">3V3</text>
<text x="56.1" y="167.6" transform="rotate(-90 56.1 167.6)">EN</text>
<text x="57.8" y="167.6" transform="rotate(-90 57.8 167.6)">RST</text>
<text x="59.6" y="167.6" transform="rotate(-90 59.6 167.6)">GND</text>
<text x="61.4" y="167.6" transform="rotate(-90 61.4 167.6)">VIN</text>
<text x="78.2" y="167.6" transform="rotate(-90 78.2 167.6)">2</text>
<text x="79.9" y="167.6" transform="rotate(-90 79.9 167.6)">1</text>
<text x="101" y="167.6" transform="rotate(-90 101 167.6)">2</text>
<text x="102.8" y="167.6" transform="rotate(-90 102.8 167.6)">1</text>
<text x="64.1" y="196.3" transform="rotate(-90 64.1 196.3)">1</text>
<text x="65.9" y="196.3" transform="rotate(-90 65.9 196.3)">2</text>
<text x="67.6" y="196.3" transform="rotate(-90 67.6 196.3)">3</text>
<text x="69.4" y="196.3" transform="rotate(-90 69.4 196.3)">4</text>
<text x="71.1" y="196.3" transform="rotate(-90 71.1 196.3)">5</text>
<text x="72.9" y="196.3" transform="rotate(-90 72.9 196.3)">6</text>
<text x="46.5" y="218.2" transform="rotate(-90 46.5 218.2)">6</text>
<text x="48.3" y="218.2" transform="rotate(-90 48.3 218.2)">7</text>
<text x="50" y="218.2" transform="rotate(-90 50 218.2)">8</text>
<text x="51.8" y="218.2" transform="rotate(-90 51.8 218.2)">9</text>
<text x="53.5" y="218.2" transform="rotate(-90 53.5 218.2)">10</text>
<text x="55.3" y="218.2" transform="rotate(-90 55.3 218.2)">11</text>
<text x="57.1" y="218.2" transform="rotate(-90 57.1 218.2)">12</text>
<text x="58.8" y="218.2" transform="rotate(-90 58.8 218.2)">13</text>
<text x="60.6" y="218.2" transform="rotate(-90 60.6 218.2)">15</text>
<text x="62.3" y="218.2" transform="rotate(-90 62.3 218.2)">16</text>
<text x="64.1" y="218.2" transform="rotate(-90 64.1 218.2)">17</text>
<text x="65.9" y="218.2" transform="rotate(-90 65.9 218.2)">18</text>
<text x="67.6" y="218.2" transform="rotate(-90 67.6 218.2)">19</text>
<text x="69.4" y="218.2" transform="rotate(-90 69.4 218.2)">20</text>
<text x="71.1" y="218.2" transform="rotate(-90 71.1 218.2)">21</text>
<text x="72.9" y="218.2" transform="rotate(-90 72.9 218.2)">22</text>
<text x="104.5" y="218.6" transform="rotate(-90 104.5 218.6)">24</text>
<text x="108.1" y="218.6" transform="rotate(-90 108.1 218.6)">23</text>
<text x="109.8" y="218.6" transform="rotate(-90 109.8 218.6)">22</text>
<text x="111.6" y="218.6" transform="rotate(-90 111.6 218.6)">21</text>
<text x="115.1" y="218.6" transform="rotate(-90 115.1 218.6)">20</text>
<text x="116.9" y="218.6" transform="rotate(-90 116.9 218.6)">19</text>
<text x="120.4" y="218.6" transform="rotate(-90 120.4 218.6)">18</text>
<text x="123.9" y="218.6" transform="rotate(-90 123.9 218.6)">17</text>
<text x="125.6" y="218.6" transform="rotate(-90 125.6 218.6)">16</text>
<text x="127.4" y="218.6" transform="rotate(-90 127.4 218.6)">15</text>
<text x="130.9" y="218.6" transform="rotate(-90 130.9 218.6)">14</text>
<text x="132.7" y="218.6" transform="rotate(-90 132.7 218.6)">13</text>
<text x="47.3" y="224.2" transform="rotate(-90 47.3 224.2)">PWM0</text>
<text x="49.1" y="224.2" transform="rotate(-90 49.1 224.2)">PWM1</text>
<text x="50.8" y="224.2" transform="rotate(-90 50.8 224.2)">PWM2</text>
<text x="52.6" y="224.2" transform="rotate(-90 52.6 224.2)">PWM3</text>
<text x="54.3" y="224.2" transform="rotate(-90 54.3 224.2)">PWM4</text>
<text x="56.1" y="224.2" transform="rotate(-90 56.1 224.2)">PWM5</text>
<text x="57.8" y="224.2" transform="rotate(-90 57.8 224.2)">PWM6</text>
<text x="59.6" y="224.2" transform="rotate(-90 59.6 224.2)">PWM7</text>
<text x="61.4" y="224.2" transform="rotate(-90 61.4 224.2)">PWM8</text>
<text x="63.1" y="224.2" transform="rotate(-90 63.1 224.2)">PWM9</text>
<text x="64.9" y="225" transform="rotate(-90 64.9 225)">PWM10</text>
<text x="66.6" y="225" transform="rotate(-90 66.6 225)">PWM11</text>
<text x="68.4" y="225" transform="rotate(-90 68.4 225)">PWM12</text>
<text x="70.2" y="225" transform="rotate(-90 70.2 225)">PWM13</text>
<text x="71.9" y="225" transform="rotate(-90 71.9 225)">PWM14</text>
<text x="73.7" y="225" transform="rotate(-90 73.7 225)">PWM15</text>
<text x="105.3" y="224.7" transform="rotate(-90 105.3 224.7)">VM1</text>
<text x="108.8" y="226" transform="rotate(-90 108.8 226)">PWMA</text>
<text x="110.6" y="225.1" transform="rotate(-90 110.6 225.1)">AIN2</text>
<text x="112.4" y="225.1" transform="rotate(-90 112.4 225.1)">AIN1</text>
<text x="115.9" y="224.5" transform="rotate(-90 115.9 224.5)">VCC</text>
<text x="117.6" y="225.2" transform="rotate(-90 117.6 225.2)">STBY</text>
<text x="121.1" y="224.8" transform="rotate(-90 121.1 224.8)">GND</text>
<text x="124.7" y="225" transform="rotate(-90 124.7 225)">BIN1</text>
<text x="126.4" y="225" transform="rotate(-90 126.4 225)">BIN2</text>
<text x="128.2" y="226" transform="rotate(-90 128.2 226)">PWMB</text>
<text x="131.7" y="224.7" transform="rotate(-90 131.7 224.7)">VM3</text>
<text x="133.5" y="224.7" transform="rotate(-90 133.5 224.7)">VM2</text>
<text x="105.3" y="236.2" transform="rotate(-90 105.3 236.2)">AO1</text>
<text x="107.1" y="236.2" transform="rotate(-90 107.1 236.2)">AO1'</text>
<text x="110.6" y="236.2" transform="rotate(-90 110.6 236.2)">PGND1</text>
<text x="112.4" y="236.2" transform="rotate(-90 112.4 236.2)">PGND1'</text>
<text x="115.9" y="236.2" transform="rotate(-90 115.9 236.2)">AO2</text>
<text x="117.6" y="236.2" transform="rotate(-90 117.6 236.2)">AO2'</text>
<text x="121.1" y="236.2" transform="rotate(-90 121.1 236.2)">BO2</text>
<text x="122.9" y="236.2" transform="rotate(-90 122.9 236.2)">BO2'</text>
<text x="126.4" y="236.2" transform="rotate(-90 126.4 236.2)">PGND2</text>
<text x="128.2" y="236.2" transform="rotate(-90 128.2 236.2)">PGND2'</text>
<text x="131.7" y="236.2" transform="rotate(-90 131.7 236.2)">BO1'</text>
<text x="133.5" y="236.2" transform="rotate(-90 133.5 236.2)">BO1</text>
<text x="46.5" y="244.9" transform="rotate(-90 46.5 244.9)">28</text>
<text x="47.3" y="241.5" transform="rotate(-90 47.3 241.5)">VDD</text>
<text x="50" y="244.9" transform="rotate(-90 50 244.9)">27</text>
<text x="50.8" y="241.5" transform="rotate(-90 50.8 241.5)">SDA</text>
<text x="51.8" y="244.9" transform="rotate(-90 51.8 244.9)">26</text>
<text x="52.6" y="241.5" transform="rotate(-90 52.6 241.5)">SCL</text>
<text x="55.3" y="244.9" transform="rotate(-90 55.3 244.9)">23</text>
<text x="56.1" y="241.5" transform="rotate(-90 56.1 241.5)">#OE</text>
<text x="58.8" y="244.9" transform="rotate(-90 58.8 244.9)">25</text>
<text x="59.6" y="241.5" transform="rotate(-90 59.6 241.5)">EXTCLK</text>
<text x="60.6" y="244.1" transform="rotate(-90 60.6 244.1)">1</text>
<text x="61.4" y="241.5" transform="rotate(-90 61.4 241.5)">A0</text>
<text x="62.3" y="244.1" transform="rotate(-90 62.3 244.1)">2</text>
<text x="63.1" y="241.5" transform="rotate(-90 63.1 241.5)">A1</text>
<text x="64.1" y="244.1" transform="rotate(-90 64.1 244.1)">3</text>
<text x="64.9" y="241.5" transform="rotate(-90 64.9 241.5)">A2</text>
<text x="65.9" y="244.1" transform="rotate(-90 65.9 244.1)">4</text>
<text x="66.6" y="241.5" transform="rotate(-90 66.6 241.5)">A3</text>
<text x="67.6" y="244.1" transform="rotate(-90 67.6 244.1)">5</text>
<text x="68.4" y="241.5" transform="rotate(-90 68.4 241.5)">A4</text>
<text x="69.4" y="244.9" transform="rotate(-90 69.4 244.9)">24</text>
<text x="70.2" y="241.5" transform="rotate(-90 70.2 241.5)">A5</text>
<text x="72.9" y="244.9" transform="rotate(-90 72.9 244.9)">14</text>
<text x="73.7" y="241.5" transform="rotate(-90 73.7 241.5)">GND</text>
<text x="104.5" y="240.2" transform="rotate(-90 104.5 240.2)">1</text>
<text x="106.3" y="240.2" transform="rotate(-90 106.3 240.2)">2</text>
<text x="109.8" y="240.2" transform="rotate(-90 109.8 240.2)">3</text>
<text x="111.6" y="240.2" transform="rotate(-90 111.6 240.2)">4</text>
<text x="115.1" y="240.2" transform="rotate(-90 115.1 240.2)">5</text>
<text x="116.9" y="240.2" transform="rotate(-90 116.9 240.2)">6</text>
<text x="120.4" y="240.2" transform="rotate(-90 120.4 240.2)">7</text>
<text x="122.1" y="240.2" transform="rotate(-90 122.1 240.2)">8</text>
<text x="125.6" y="240.2" transform="rotate(-90 125.6 240.2)">9</text>
<text x="127.4" y="241" transform="rotate(-90 127.4 241)">10</text>
<text x="130.9" y="241" transform="rotate(-90 130.9 241)">12</text>
<text x="132.7" y="241" transform="rotate(-90 132.7 241)">11</text>
<text x="90.5" y="252" transform="rotate(-90 90.5 252)">4</text>
<text x="92.2" y="252" transform="rotate(-90 92.2 252)">3</text>
<text x="94" y="252" transform="rotate(-90 94 252)">2</text>
<text x="95.8" y="252" transform="rotate(-90 95.8 252)">1</text>
</g>
<g font-size="1.2" fill="#505050">
<text x="130.3" y="72" transform="rotate(-90 130.3 72)">1.65-5.5V</text>
<text x="115.3" y="83" transform="rotate(-90 115.3 83)">U2</text>
<text x="130.3" y="82.2" transform="rotate(-90 130.3 82.2)">1.2-3.6V</text>
<text x="32.7" y="243.1" transform="rotate(-90 32.7 243.1)">U1</text>
</g>
<g font-size="1.2" fill="#800000">
<text x="41.5" y="227.2" transform="rotate(-90 41.5 227.2)">IO: 5V Safe</text>
<text x="36.2" y="234.3" transform="rotate(-90 36.2 234.3)">PCA9685</text>
<text x="38" y="239.6" transform="rotate(-90 38 239.6)">16 Channel 12-Bit PWM</text>
<text x="39.7" y="240.4" transform="rotate(-90 39.7 240.4)">I2C Address: 1[A5..A0][R/W]</text>
<text x="41.5" y="241.3" transform="rotate(-90 41.5 241.3)">VDD: 2.3-5.5V</text>
<text x="43.2" y="241.3" transform="rotate(-90 43.2 241.3)">Output: 25mA Each/400mA Total</text>
<text x="76.7" y="241.3" transform="rotate(-90 76.7 241.3)">GND EXTCLK when not in use!</text>
</g>
</svg>
